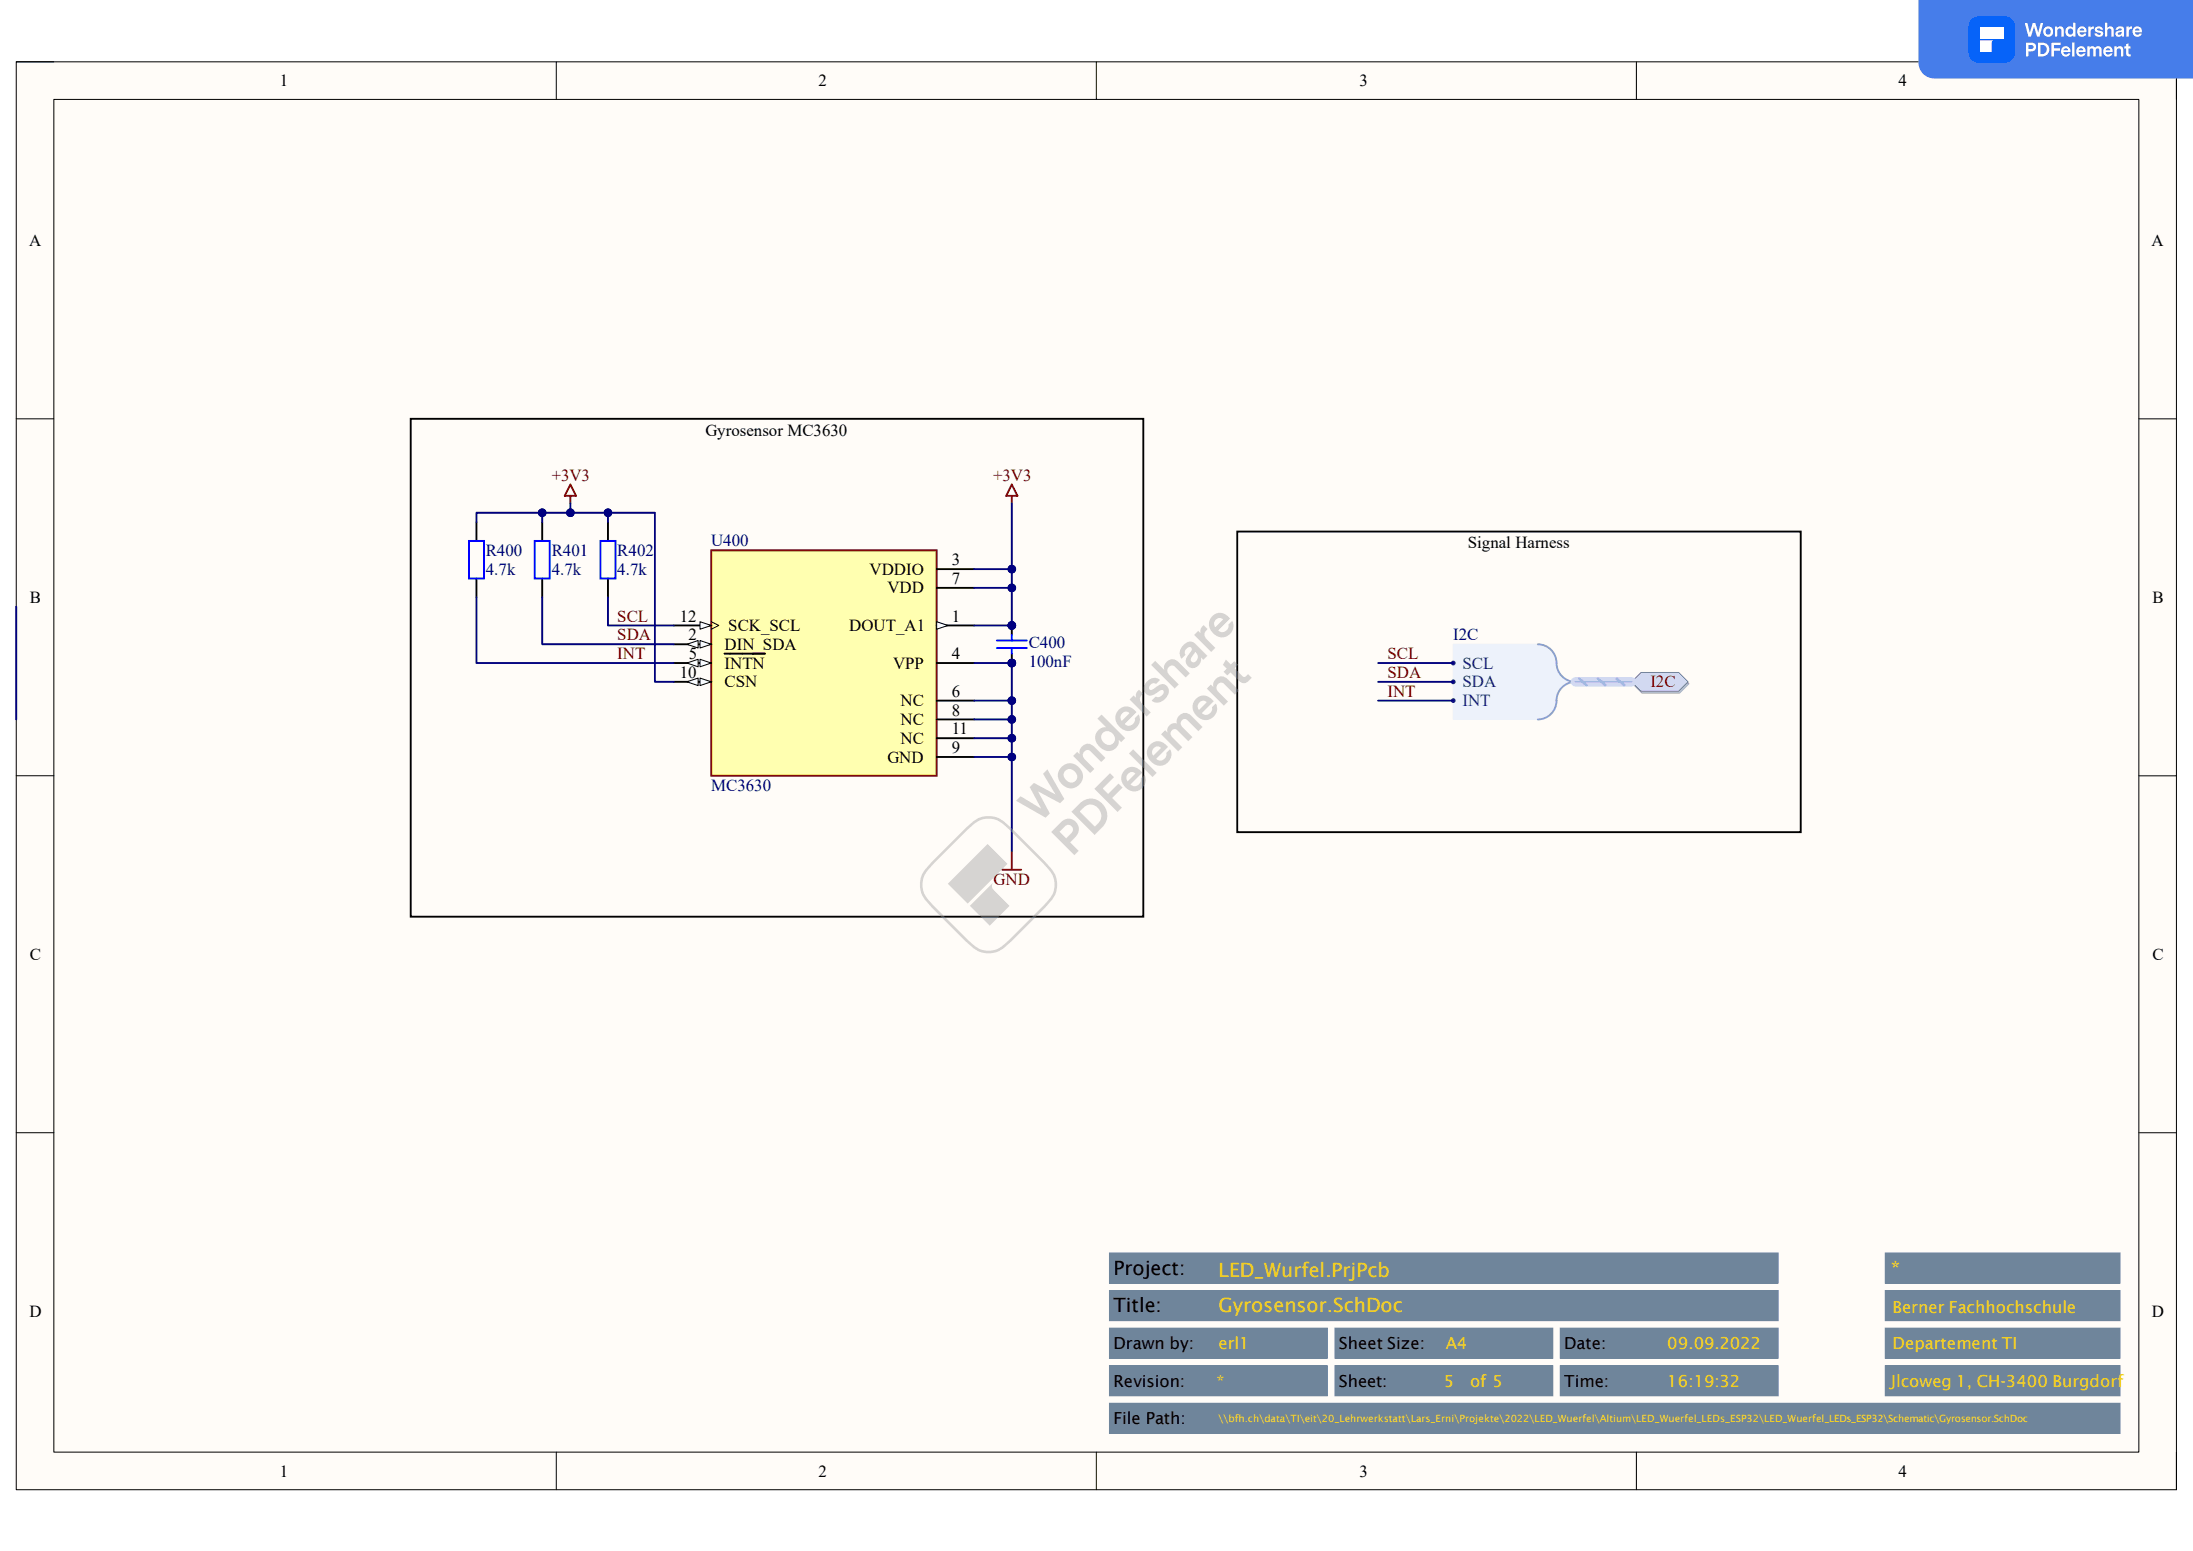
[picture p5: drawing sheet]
<svg xmlns="http://www.w3.org/2000/svg" width="297mm" height="210mm" viewBox="0 0 297 210" stroke-linecap="round" stroke-linejoin="round" font-family="sans-serif">
<path d="M2.2 8.4h292.6v193.3h-292.6z" fill-rule="evenodd" fill="#fffcf8"/>
<path d="M2.2 8.4h292.6v193.3h-292.6z" fill="none" stroke="#000" stroke-width=".14"/>
<path d="M7.3 13.5h282.4v183.1h-282.4z" fill-rule="evenodd" fill="#fffcf8"/>
<g fill="none" stroke="#000" stroke-width=".14">
<path d="M2.2 8.4h5.1M7.3 13.5h282.4v183.1h-282.4zM75.3 8.4v5.1M148.5 8.4v5.1M221.6 8.4v5.1M289.7 8.4h5.1v5.1M2.2 56.7h5.1M289.7 56.7h5.1M2.2 105h5.1M289.7 105.1h5.1M2.2 153.4h5.1M289.7 153.4h5.1"/>
<path d="M75.3 196.6v5.1M148.5 196.6v5.1M221.6 196.6v5.1M294.8 196.6v5.1"/>
</g>
<path d="M150.3 190h136.8v4.1h-136.8z" fill-rule="evenodd" fill="#6f859b"/>
<path d="M150.3 190h136.8v4.1h-136.8z" fill="none" stroke="#6f859b" stroke-width=".14"/>
<path d="M150.3 184.9h29.5v4.1h-29.5z" fill-rule="evenodd" fill="#6f859b"/>
<path d="M150.3 184.9h29.5v4.1h-29.5z" fill="none" stroke="#6f859b" stroke-width=".14"/>
<path d="M180.8 184.9h29.5v4.1h-29.5z" fill-rule="evenodd" fill="#6f859b"/>
<path d="M180.8 184.9h29.5v4.1h-29.5z" fill="none" stroke="#6f859b" stroke-width=".14"/>
<path d="M211.3 184.9h29.5v4.1h-29.5z" fill-rule="evenodd" fill="#6f859b"/>
<path d="M211.3 184.9h29.5v4.1h-29.5z" fill="none" stroke="#6f859b" stroke-width=".14"/>
<path d="M150.3 179.8h29.5v4.1h-29.5z" fill-rule="evenodd" fill="#6f859b"/>
<path d="M150.3 179.8h29.5v4.1h-29.5z" fill="none" stroke="#6f859b" stroke-width=".14"/>
<path d="M180.8 179.8h29.5v4.1h-29.5z" fill-rule="evenodd" fill="#6f859b"/>
<path d="M180.8 179.8h29.5v4.1h-29.5z" fill="none" stroke="#6f859b" stroke-width=".14"/>
<path d="M211.3 179.8h29.5v4.1h-29.5z" fill-rule="evenodd" fill="#6f859b"/>
<path d="M211.3 179.8h29.5v4.1h-29.5z" fill="none" stroke="#6f859b" stroke-width=".14"/>
<path d="M150.3 174.8h90.5v4h-90.5z" fill-rule="evenodd" fill="#6f859b"/>
<path d="M150.3 174.8h90.5v4h-90.5z" fill="none" stroke="#6f859b" stroke-width=".14"/>
<path d="M150.3 169.7h90.5v4h-90.5z" fill-rule="evenodd" fill="#6f859b"/>
<path d="M150.3 169.7h90.5v4h-90.5z" fill="none" stroke="#6f859b" stroke-width=".14"/>
<path d="M255.3 169.7h31.8v4h-31.8z" fill-rule="evenodd" fill="#6f859b"/>
<path d="M255.3 169.7h31.8v4h-31.8z" fill="none" stroke="#6f859b" stroke-width=".14"/>
<path d="M255.3 184.9h31.8v4.1h-31.8z" fill-rule="evenodd" fill="#6f859b"/>
<path d="M255.3 184.9h31.8v4.1h-31.8z" fill="none" stroke="#6f859b" stroke-width=".14"/>
<path d="M255.3 179.8h31.8v4.1h-31.8z" fill-rule="evenodd" fill="#6f859b"/>
<path d="M255.3 179.8h31.8v4.1h-31.8z" fill="none" stroke="#6f859b" stroke-width=".14"/>
<path d="M255.3 174.8h31.8v4h-31.8z" fill-rule="evenodd" fill="#6f859b"/>
<path d="M255.3 174.8h31.8v4h-31.8z" fill="none" stroke="#6f859b" stroke-width=".14"/>
<path d="M196.8 87.2h11.5a2.63 2.63 0 0 1 2.5 3.2l.6 1.1 1.3 .8-1.3 .9-.6 1a2.64 2.64 0 0 1-2.5 3.2h-11.5z" fill-rule="evenodd" fill="#edf2fb"/>
<path d="M196.8 87.2h11.5a2.63 2.63 0 0 1 2.5 3.2l.6 1.1 1.3 .8-1.3 .9-.6 1a2.64 2.64 0 0 1-2.5 3.2h-11.5z" fill="none" stroke="#edf2fb" stroke-width=".14"/>
<path d="M208.3 87.2a2.54 2.54 0 0 1 2.5 2.6 2.55 2.55 0 0 0 2.6 2.5 2.54 2.54 0 0 0-2.6 2.6 2.54 2.54 0 0 1-2.5 2.5" fill="none" stroke="#8f9ec9" stroke-width=".25"/>
<circle cx="196.8" cy="92.3" r=".25" fill="#003a70"/>
<circle cx="196.8" cy="92.3" r=".25" fill="none" stroke="#003a70" stroke-width=".14"/>
<circle cx="196.8" cy="89.8" r=".25" fill="#003a70"/>
<circle cx="196.8" cy="89.8" r=".25" fill="none" stroke="#003a70" stroke-width=".14"/>
<circle cx="196.8" cy="94.9" r=".25" fill="#003a70"/>
<circle cx="196.8" cy="94.9" r=".25" fill="none" stroke="#003a70" stroke-width=".14"/>
<path d="M221.1 92.6l1.3-1.3h5.1l1.2 1.3-1.2 1.3h-5.1z" fill-rule="evenodd" fill="#bac0ca"/>
<path d="M221.1 92.6l1.3-1.3h5.1l1.2 1.3-1.2 1.3h-5.1z" fill="none" stroke="#a6acb6" stroke-width=".14"/>
<path d="M221 92.3l1.3-1.2h5.1l1.2 1.2-1.2 1.3h-5.1z" fill-rule="evenodd" fill="#d5e4ff"/>
<path d="M221 92.3l1.3-1.2h5.1l1.2 1.2-1.2 1.3h-5.1z" fill="none" stroke="#71809b" stroke-width=".14"/>
<path d="M137 65.6l.8 1.5h-1.5zM137 67.1v1.1" fill="none" stroke="#800000" stroke-width=".25"/>
<path d="M64.5 70.7v2.5M64.5 78.3v2.6" fill="none" stroke="#000" stroke-width=".25"/>
<path d="M63.5 73.2h2v5.1h-2z" fill="none" stroke="#00f" stroke-width=".25"/>
<path d="M96.3 74.5h30.6v30.5h-30.6z" fill-rule="evenodd" fill="#ffffb0"/>
<path d="M96.3 74.5h30.6v30.5h-30.6z" fill="none" stroke="#800000" stroke-width=".25"/>
<path d="M91.2 84.7h5.1" fill="none" stroke="#000" stroke-width=".25"/>
<path d="M94.8 84.2l1.5 .5-1.5 .5z" fill="#f8fcff"/>
<path d="M94.8 84.2l1.5 .5-1.5 .5zM96.3 84.2l1.1 .5-1.1 .5" fill="none" stroke="#000" stroke-width=".14"/>
<path d="M91.2 87.2h5.1" fill="none" stroke="#000" stroke-width=".25"/>
<path d="M94.8 86.7l1.5 .5-1.5 .5z" fill="#f8fcff"/>
<path d="M94.8 86.7l1.5 .5-1.5 .5z" fill="none" stroke="#000" stroke-width=".14"/>
<path d="M93 87.2l1.6-.5v1z" fill="#f8fcff"/>
<path d="M93 87.2l1.6-.5v1z" fill="none" stroke="#000" stroke-width=".14"/>
<path d="M91.2 89.8h5.1" fill="none" stroke="#000" stroke-width=".25"/>
<path d="M94.8 89.3l1.5 .5-1.5 .5z" fill="#f8fcff"/>
<path d="M94.8 89.3l1.5 .5-1.5 .5z" fill="none" stroke="#000" stroke-width=".14"/>
<path d="M93 89.8l1.6-.5v1z" fill="#f8fcff"/>
<path d="M93 89.8l1.6-.5v1z" fill="none" stroke="#000" stroke-width=".14"/>
<path d="M91.2 92.3h5.1M98.1 88.5h5.5" fill="none" stroke="#000" stroke-width=".25"/>
<path d="M94.8 91.8l1.5 .5-1.5 .5z" fill="#f8fcff"/>
<path d="M94.8 91.8l1.5 .5-1.5 .5z" fill="none" stroke="#000" stroke-width=".14"/>
<path d="M93 92.3l1.6-.5v1z" fill="#f8fcff"/>
<path d="M93 92.3l1.6-.5v1z" fill="none" stroke="#000" stroke-width=".14"/>
<path d="M126.9 77.1h5M126.9 79.6h5M126.9 84.7h5" fill="none" stroke="#000" stroke-width=".25"/>
<path d="M126.9 84.2l1.5 .5-1.5 .5z" fill="#f8fcff"/>
<path d="M126.9 84.2l1.5 .5-1.5 .5z" fill="none" stroke="#000" stroke-width=".14"/>
<path d="M73.4 70.7v2.5M73.4 78.3v2.6M82.3 70.7v2.5M82.3 78.3v2.6M126.9 89.8h5M126.9 94.9h5M126.9 97.4h5M126.9 100h5M126.9 102.5h5" fill="none" stroke="#000" stroke-width=".25"/>
<path d="M72.4 73.2h2.1v5.1h-2.1zM81.3 73.2h2.1v5.1h-2.1z" fill="none" stroke="#00f" stroke-width=".25"/>
<circle cx="137" cy="89.8" r=".51" fill="#000080"/>
<circle cx="137" cy="89.8" r=".51" fill="none" stroke="#000080" stroke-width=".14"/>
<circle cx="137" cy="84.7" r=".51" fill="#000080"/>
<circle cx="137" cy="84.7" r=".51" fill="none" stroke="#000080" stroke-width=".14"/>
<path d="M137 88.5v1.3" fill="none" stroke="#000" stroke-width=".25"/>
<circle cx="137" cy="89.8" r=".51" fill="#000080"/>
<circle cx="137" cy="89.8" r=".51" fill="none" stroke="#000080" stroke-width=".14"/>
<path d="M137 84.7v1.3" fill="none" stroke="#000" stroke-width=".25"/>
<circle cx="137" cy="84.7" r=".51" fill="#000080"/>
<circle cx="137" cy="84.7" r=".51" fill="none" stroke="#000080" stroke-width=".14"/>
<path d="M135 86.7h4.1M135 87.7h4.1M137 86v.7M137 87.7v.8" fill="none" stroke="#00f" stroke-width=".25"/>
<path d="M77.3 65.6l.7 1.5h-1.5zM77.3 67.1v1.1M135.8 117.8h2.5M137 115.2v2.6" fill="none" stroke="#800000" stroke-width=".25"/>
<path d="M137 68.2v8.9M2.2 82.1v15.3M186.6 89.8h10.2M186.6 92.3h10.2M186.6 94.9h10.2" fill="none" stroke="#000080" stroke-width=".25"/>
<circle cx="137" cy="77.1" r=".51" fill="#000080"/>
<circle cx="137" cy="77.1" r=".51" fill="none" stroke="#000080" stroke-width=".14"/>
<path d="M131.9 97.4h5.1" fill="none" stroke="#000080" stroke-width=".25"/>
<circle cx="137" cy="97.4" r=".51" fill="#000080"/>
<circle cx="137" cy="97.4" r=".51" fill="none" stroke="#000080" stroke-width=".14"/>
<path d="M73.4 69.4v1.3M64.5 80.9v8.9h26.7M73.4 80.9v6.3h17.8M82.3 80.9v3.8h8.9" fill="none" stroke="#000080" stroke-width=".25"/>
<circle cx="73.4" cy="69.4" r=".51" fill="#000080"/>
<circle cx="73.4" cy="69.4" r=".51" fill="none" stroke="#000080" stroke-width=".14"/>
<path d="M82.3 69.4v1.3" fill="none" stroke="#000080" stroke-width=".25"/>
<circle cx="82.3" cy="69.4" r=".51" fill="#000080"/>
<circle cx="82.3" cy="69.4" r=".51" fill="none" stroke="#000080" stroke-width=".14"/>
<path d="M64.5 70.7v-1.3h24.2v22.9h2.5" fill="none" stroke="#000080" stroke-width=".25"/>
<circle cx="82.3" cy="69.4" r=".51" fill="#000080"/>
<circle cx="82.3" cy="69.4" r=".51" fill="none" stroke="#000080" stroke-width=".14"/>
<circle cx="77.3" cy="69.4" r=".51" fill="#000080"/>
<circle cx="77.3" cy="69.4" r=".51" fill="none" stroke="#000080" stroke-width=".14"/>
<circle cx="73.4" cy="69.4" r=".51" fill="#000080"/>
<circle cx="73.4" cy="69.4" r=".51" fill="none" stroke="#000080" stroke-width=".14"/>
<path d="M77.3 68.2v1.2" fill="none" stroke="#000080" stroke-width=".25"/>
<circle cx="77.3" cy="69.4" r=".51" fill="#000080"/>
<circle cx="77.3" cy="69.4" r=".51" fill="none" stroke="#000080" stroke-width=".14"/>
<path d="M131.9 79.6h5.1" fill="none" stroke="#000080" stroke-width=".25"/>
<circle cx="137" cy="79.6" r=".51" fill="#000080"/>
<circle cx="137" cy="79.6" r=".51" fill="none" stroke="#000080" stroke-width=".14"/>
<path d="M131.9 84.7h5.1" fill="none" stroke="#000080" stroke-width=".25"/>
<circle cx="137" cy="84.7" r=".51" fill="#000080"/>
<circle cx="137" cy="84.7" r=".51" fill="none" stroke="#000080" stroke-width=".14"/>
<path d="M131.9 77.1h5.1v7.6" fill="none" stroke="#000080" stroke-width=".25"/>
<circle cx="137" cy="77.1" r=".51" fill="#000080"/>
<circle cx="137" cy="77.1" r=".51" fill="none" stroke="#000080" stroke-width=".14"/>
<circle cx="137" cy="79.6" r=".51" fill="#000080"/>
<circle cx="137" cy="79.6" r=".51" fill="none" stroke="#000080" stroke-width=".14"/>
<circle cx="137" cy="84.7" r=".51" fill="#000080"/>
<circle cx="137" cy="84.7" r=".51" fill="none" stroke="#000080" stroke-width=".14"/>
<path d="M213.4 92.3h7.6" fill="none" stroke="#cbdaff" stroke-width="1.3"/>
<path d="M213.9 91.9l1 .9M216.4 91.9l1 .9M219 91.9l1 .9" fill="none" stroke="#adbce7" stroke-width=".38"/>
<path d="M213.4 92.3h7.6" fill="none" stroke="#adbce7" stroke-width=".25"/>
<path d="M131.9 102.5h5.1" fill="none" stroke="#000080" stroke-width=".25"/>
<circle cx="137" cy="102.5" r=".51" fill="#000080"/>
<circle cx="137" cy="102.5" r=".51" fill="none" stroke="#000080" stroke-width=".14"/>
<path d="M131.9 100h5.1" fill="none" stroke="#000080" stroke-width=".25"/>
<circle cx="137" cy="100" r=".51" fill="#000080"/>
<circle cx="137" cy="100" r=".51" fill="none" stroke="#000080" stroke-width=".14"/>
<path d="M131.9 94.9h5.1" fill="none" stroke="#000080" stroke-width=".25"/>
<circle cx="137" cy="94.9" r=".51" fill="#000080"/>
<circle cx="137" cy="94.9" r=".51" fill="none" stroke="#000080" stroke-width=".14"/>
<path d="M131.9 89.8h5.1" fill="none" stroke="#000080" stroke-width=".25"/>
<circle cx="137" cy="89.8" r=".51" fill="#000080"/>
<circle cx="137" cy="89.8" r=".51" fill="none" stroke="#000080" stroke-width=".14"/>
<path d="M137 89.8v25.4" fill="none" stroke="#000080" stroke-width=".25"/>
<circle cx="137" cy="102.5" r=".51" fill="#000080"/>
<circle cx="137" cy="102.5" r=".51" fill="none" stroke="#000080" stroke-width=".14"/>
<circle cx="137" cy="100" r=".51" fill="#000080"/>
<circle cx="137" cy="100" r=".51" fill="none" stroke="#000080" stroke-width=".14"/>
<circle cx="137" cy="97.4" r=".51" fill="#000080"/>
<circle cx="137" cy="97.4" r=".51" fill="none" stroke="#000080" stroke-width=".14"/>
<circle cx="137" cy="94.9" r=".51" fill="#000080"/>
<circle cx="137" cy="94.9" r=".51" fill="none" stroke="#000080" stroke-width=".14"/>
<circle cx="137" cy="89.8" r=".51" fill="#000080"/>
<circle cx="137" cy="89.8" r=".51" fill="none" stroke="#000080" stroke-width=".14"/>
<path d="M55.6 56.7h99.2v67.4h-99.2zM167.6 72h76.3v40.7h-76.3z" fill="none" stroke="#000" stroke-width=".25"/>
<g fill="#999">
<path d="M134.4 119.6a.73 .73 0 0 0 .2 .9l2.1 2.2-2.7 2.6-2.6-2.6z"/>
<path d="M128.4 119.7l5.4-5.4 2.6 2.7-5.3 5.4z"/>
<path d="M141.9 104.2l-.6 .6 1.7 2.8-3-1.6-.5 .6 1.5 2.9-2.8-1.7-.6 .6 4 2.3 .6-.6-1.6-2.9 3 1.6 .5-.6zM143.3 105a1.7 1.7 0 0 0 3.4 0 1.7 1.7 0 0 0-3.4 0zM144.3 104.4a.98 .98 0 0 1 1.2 .1 .98 .98 0 0 1 .2 1.2 .98 .98 0 0 1-1.3-.1 .98 .98 0 0 1-.1-1.2zM146.6 101.1a1.04 1.04 0 0 0-.4 1l-.3-.3-.6 .6 2.4 2.3 .5-.6-1.2-1.2a.68 .68 0 0 1-.3-1 .68 .68 0 0 1 1-.2l1.4 1.5 .6-.6-1.5-1.5a1.07 1.07 0 0 0-1.6 0zM149.2 96.8l-.6 .5 1.2 1.2a1.44 1.44 0 0 0-1.4 1 1.44 1.44 0 0 0 .5 1.6 1.41 1.41 0 0 0 1.7 .5 1.41 1.41 0 0 0 .9-1.5l.3 .4 .6-.6zM149.4 99.2a1 1 0 0 1 1.3 .1 1 1 0 0 1 .1 1.3 1 1 0 0 1-1.3-.1 1 1 0 0 1-.1-1.3zM151.5 96.1a1.72 1.72 0 0 0 0 2.2 1.72 1.72 0 0 0 2.1 .5 1.49 1.49 0 0 0 .6-2.1l-.5 .6a.83 .83 0 0 1-.4 .8 .83 .83 0 0 1-1-.1l1.6-1.6a1.54 1.54 0 0 0-2.4-.3zM152 96.6a.63 .63 0 0 1 1 0l-1.1 1a.74 .74 0 0 1 .1-1zM154.3 93.4a1 1 0 0 0-.4 1.1l-.4-.3-.5 .5 2.3 2.3 .6-.5-1.2-1.2a.84 .84 0 0 1 .1-1.4zM155.4 92.3a1.04 1.04 0 0 0-.5 1.1 1.04 1.04 0 0 0 1 .8l.3-.1 1-.6 .2-.1 .1 .1a.66 .66 0 0 1-.5 .9l-.5-.1-.5 .6a1.43 1.43 0 0 0 2.1-.6 .96 .96 0 0 0 0-1.4 .96 .96 0 0 0-1.4 0 1.05 1.05 0 0 1-1 .5 .6 .6 0 0 1 .2-.7 .6 .6 0 0 1 .7-.1l.5-.5a1.19 1.19 0 0 0-1.7 .2zM156.5 89.5l-.6 .5 3.2 3.2 .6-.5-1.3-1.3a.68 .68 0 0 1-.2-.9 .68 .68 0 0 1 .9-.2l1.5 1.4 .5-.5-1.4-1.5a1.14 1.14 0 0 0-1.4-.3 1.14 1.14 0 0 0-.6 1.3zM160.3 87.3a1.39 1.39 0 0 0-.3 1.9l.6-.5a.67 .67 0 0 1 0-.8 .67 .67 0 0 1 .7-.2l.1 .2-.1 .3a1.9 1.9 0 0 0-.7 1.6 1.09 1.09 0 0 0 1.4 .5 1.09 1.09 0 0 0 .6-1.3l.4 .3 .5-.5-1.6-1.6a1.03 1.03 0 0 0-1.6 .1zM161.9 88.3a.78 .78 0 0 1 .3 .8 .78 .78 0 0 1-.6 .6l-.2-.1a.76 .76 0 0 1 .2-1zM162.9 84.8a.88 .88 0 0 0-.3 1l-.3-.4-.6 .6 2.3 2.3 .6-.6-1.1-1.1a.84 .84 0 0 1 .1-1.4l-.6-.6zM164.2 83.4a1.72 1.72 0 0 0-.1 2.2 1.72 1.72 0 0 0 2.2 .5 1.49 1.49 0 0 0 .6-2l-.5 .5a.83 .83 0 0 1-.4 .9 .83 .83 0 0 1-1-.1l1.6-1.7a1.54 1.54 0 0 0-2.4-.3zM164.7 83.9a.63 .63 0 0 1 .9 0l-1 1a.74 .74 0 0 1 .1-1z"/>
<path d="M143.7 111.3l-1.3 1.4 3.1 3.1 .6-.6-1.2-1.1 .7-.7a1.41 1.41 0 0 0 .1-2.1 1.41 1.41 0 0 0-2 0zM143.5 112.6l.7-.7a.63 .63 0 0 1 .9 0 .63 .63 0 0 1 0 .9l-.7 .7zM145.1 109.9l3.1 3.2 1-1a2.24 2.24 0 0 0 .4-2.9 2.24 2.24 0 0 0-2.9-.8zM146.2 109.9a1.74 1.74 0 0 1 1.8-.9 1.54 1.54 0 0 1 .7 2.5l-.4 .4zM148.2 106.8l3.2 3.1 .5-.5-1.3-1.4 1.4-1.4-.5-.5-1.4 1.4-.8-.7 1.6-1.6-.6-.5zM152.3 104.3a1.72 1.72 0 0 0 0 2.2 1.72 1.72 0 0 0 2.1 .4 1.49 1.49 0 0 0 .6-2l-.5 .5a.83 .83 0 0 1-.4 .9 .83 .83 0 0 1-1-.1l1.6-1.6a1.54 1.54 0 0 0-2.4-.3zM152.8 104.8a.63 .63 0 0 1 1-.1l-1.1 1.1a.74 .74 0 0 1 .1-1zM153.5 101.5l-.6 .5 3.2 3.2 .6-.5zM155.8 100.8a1.72 1.72 0 0 0-.1 2.2 1.72 1.72 0 0 0 2.2 .5 1.49 1.49 0 0 0 .6-2.1l-.5 .6a.83 .83 0 0 1-.4 .9 .83 .83 0 0 1-1-.2l1.6-1.6a1.54 1.54 0 0 0-2.4-.3zM156.3 101.3a.63 .63 0 0 1 .9 0l-1 1a.74 .74 0 0 1 .1-1zM159.7 96.9a1 1 0 0 0-.3 1.1 1 1 0 0 0-1.3 1.2l-.3-.3-.5 .5 2.3 2.3 .5-.5-1.3-1.3a.62 .62 0 0 1-.2-.8 .62 .62 0 0 1 .6-.4l1.7 1.7 .6-.6-1.3-1.3a.65 .65 0 0 1-.3-.6 .65 .65 0 0 1 .4-.5h.3l.3 .2 1.4 1.4 .6-.6-1.6-1.5a1.05 1.05 0 0 0-1.6 0zM162 94.6a1.72 1.72 0 0 0-.1 2.2 1.72 1.72 0 0 0 2.2 .5 1.49 1.49 0 0 0 .6-2l-.6 .5a.83 .83 0 0 1-.4 .9 .83 .83 0 0 1-.9-.1l1.6-1.7a1.54 1.54 0 0 0-2.4-.3zM162.5 95.1a.63 .63 0 0 1 .9 0l-1 1a.74 .74 0 0 1 .1-1zM164.7 91.9a1.04 1.04 0 0 0-.4 1.1l-.3-.3-.6 .5 2.4 2.4 .5-.6-1.2-1.3a.68 .68 0 0 1-.3-.9 .68 .68 0 0 1 1-.2l1.5 1.5 .5-.6-1.5-1.5a1.07 1.07 0 0 0-1.6-.1zM166 89.3l-.4 .7 .5 .5-.4 .5 .5 .5 .4-.5 1.1 1.1a.88 .88 0 0 0 1.5 0l.3-.3-.5-.5-.4 .4-.2-.1-1.2-1.1 .5-.5-.5-.5-.5 .5z"/>
</g>
<path d="M130.1 113.3l-2.7 2.7a10 10 0 0 0-2.3 2.8 3.3 3.3 0 0 0 1.2 3.7l3.8 3.8a10 10 0 0 0 2.8 2.3 3.3 3.3 0 0 0 3.7-1.2l3.8-3.8a10 10 0 0 0 2.3-2.8 3.3 3.3 0 0 0-1.3-3.7l-3.7-3.8a10 10 0 0 0-2.8-2.3 3.3 3.3 0 0 0-3.7 1.2zM127.1 115.8l-1.1 1.2a3.6 3.6 0 0 0 0 5.6l5 5.1a3.6 3.6 0 0 0 5.7 0l5.1-5.1a3.6 3.6 0 0 0 0-5.6l-5.1-5.1a3.6 3.6 0 0 0-5.7 0z" fill-rule="evenodd" fill="#999"/>
<path d="M259.8 0h37.2v10.6h-35a2.14 2.14 0 0 1-2.2-2.1z" fill="#467dea"/>
<path d="M266.9 2.7a1.56 1.56 0 0 1 1.5-.5h2.8a1.53 1.53 0 0 1 1.7 1.8v2.8a1.53 1.53 0 0 1-1.7 1.7h-2.8a1.53 1.53 0 0 1-1.8-1.7v-2.8a1.74 1.74 0 0 1 .3-1.3z" fill="#0061ff"/>
<g fill="#fff">
<path d="M268.2 5.5h1.8l-.3 .3v1.3h-1.5z"/>
<path d="M268.2 3.7h3.1v1.6h-3.1z"/>
<path d="M274.2 3.1l.5 1.9h.4l.4-1.4 .4 1.4h.3l.5-1.9h-.3l-.3 1.3-.4-1.3h-.4l-.4 1.3-.3-1.3zM276.7 4.3a.71 .71 0 0 0 1.4 0 .71 .71 0 0 0-1.4 0zM277 4.3a.4 .4 0 0 1 .8 0 .4 .4 0 0 1-.8 0zM278.3 3.6v1.4h.3l.1-1a.29 .29 0 0 1 .5 0v1h.3v-1.2a.5 .5 0 0 0-.9 0v-.2zM279.9 3.7a.72 .72 0 0 0-.1 .9 .72 .72 0 0 0 .7 .4l.3-.2v.2h.3v-1.9h-.3v.7a.57 .57 0 0 0-.9-.1zM280 4.3a.4 .4 0 0 1 .8 0 .4 .4 0 0 1-.8 0zM281.5 3.7a.69 .69 0 0 0 0 1.1 .69 .69 0 0 0 1.1-.3h-.3a.35 .35 0 0 1-.4 .2 .35 .35 0 0 1-.3-.3h1a.64 .64 0 0 0-.3-.7 .64 .64 0 0 0-.8 0zM281.7 4a.31 .31 0 0 1 .3-.1 .31 .31 0 0 1 .3 .2h-.7zM282.8 3.6v1.4h.4v-.9l.1-.2h.3v-.3h-.2l-.3 .2v-.2zM283.8 3.8l-.1 .2a.74 .74 0 0 0 .8 .5v.2h-.2h-.2l-.1-.2h-.3a.62 .62 0 0 0 .6 .5 .62 .62 0 0 0 .6-.5 .7 .7 0 0 0-.8-.4v-.2l.2-.1 .1 .1 .1 .1h.3a.59 .59 0 0 0-.4-.4 .59 .59 0 0 0-.6 .2zM285.1 3.1v1.9h.3v-1a.29 .29 0 0 1 .5 0l.1 1h.3l-.1-1.2a.49 .49 0 0 0-.8 0v-.7zM286.6 3.8l-.1 .2h.3l.1-.1 .2-.1 .3 .2-.2 .1a.54 .54 0 0 0-.6 .7 .51 .51 0 0 0 .8 0v.2h.3l-.1-1.2a.7 .7 0 0 0-1 0zM286.9 4.4l.5-.1a.34 .34 0 0 1-.2 .3 .34 .34 0 0 1-.3 .1l-.1-.1zM288 3.6v1.4h.3l.1-.9 .1-.2h.3v-.3h-.3l-.2 .2v-.2zM289 3.7a.69 .69 0 0 0 0 1.1 .69 .69 0 0 0 1.1-.3h-.3a.35 .35 0 0 1-.4 .2 .35 .35 0 0 1-.3-.3h1a.64 .64 0 0 0-.3-.7 .64 .64 0 0 0-.8 0zM289.2 4a.31 .31 0 0 1 .3-.1 .31 .31 0 0 1 .3 .2h-.7z"/>
<path d="M274.4 5.8v1.8h.3v-.6a.76 .76 0 0 0 1.1-.6 .56 .56 0 0 0-.6-.6zM274.7 6.1h.6a.28 .28 0 0 1 0 .5h-.6zM276 5.8v1.8a1.19 1.19 0 0 0 1.5-.6 .9 .9 0 0 0-.9-1.2zM276.3 6.1a.65 .65 0 0 1 .9 .6 .65 .65 0 0 1-.9 .6zM277.8 5.8v1.8h.4v-.7h.8v-.4h-.8v-.4h.9v-.3zM279.3 6.4a.69 .69 0 0 0 .1 1.1 .69 .69 0 0 0 1-.3h-.3a.35 .35 0 0 1-.4 .2 .35 .35 0 0 1-.2-.3h.9a.64 .64 0 0 0-.3-.8 .64 .64 0 0 0-.8 .1zM279.5 6.7a.31 .31 0 0 1 .4-.2 .31 .31 0 0 1 .2 .3h-.6zM280.6 5.8v1.8h.4v-1.8zM281.4 6.4a.69 .69 0 0 0 0 1.1 .69 .69 0 0 0 1.1-.3h-.4a.35 .35 0 0 1-.3 .2 .35 .35 0 0 1-.3-.3h1a.64 .64 0 0 0-.3-.8 .64 .64 0 0 0-.8 .1zM281.6 6.7a.31 .31 0 0 1 .3-.2 .31 .31 0 0 1 .2 .3h-.6zM282.7 6.3v1.3h.3l.1-.9 .2-.2 .1 .1 .1 .2v.8h.3l.1-.9 .2-.2 .2 .1v.2v.8h.3v-.9a.48 .48 0 0 0-.3-.4 .48 .48 0 0 0-.5 .2 .42 .42 0 0 0-.8 0v-.2zM285.1 6.4a.69 .69 0 0 0 0 1.1 .69 .69 0 0 0 1-.3h-.3a.35 .35 0 0 1-.4 .2 .35 .35 0 0 1-.2-.3h.9a.64 .64 0 0 0-.3-.8 .64 .64 0 0 0-.7 .1zM285.2 6.7a.31 .31 0 0 1 .4-.2 .31 .31 0 0 1 .2 .3h-.6zM286.4 6.3v1.3h.3v-.9a.29 .29 0 0 1 .5 0v.9h.4l-.1-1.1a.5 .5 0 0 0-.8 0v-.2zM287.9 6v.3h-.2v.3h.2l.1 .9 .1 .1h.5v-.3h-.3v-.1v-.6h.3v-.3h-.3v-.4z"/>
</g>
<g font-size="2.7">
<text x="150.8" y="172.6">Project:</text>
<text x="150.8" y="177.7">Title:</text>
</g>
<g font-size="2.7" fill="#ffd513">
<text x="165" y="172.9">LED_Wurfel.PrjPcb</text>
<text x="256.1" y="172.6">*</text>
<text x="165" y="177.7">Gyrosensor.SchDoc</text>
</g>
<g font-size="2.3">
<text x="37.9" y="11.7">1</text>
<text x="110.9" y="11.7">2</text>
<text x="184.1" y="11.7">3</text>
<text x="257.1" y="11.7">4</text>
<text x="3.9" y="33.3">A</text>
<text x="291.4" y="33.3">A</text>
<text x="95.5" y="59">Gyrosensor MC3630</text>
<text x="117.8" y="77.8">VDDIO</text>
<text x="128.9" y="76.5">3</text>
<text x="198.8" y="74.3">Signal Harness</text>
<text x="4" y="81.6">B</text>
<text x="120.2" y="80.3">VDD</text>
<text x="128.9" y="79.1">7</text>
<text x="291.5" y="81.6">B</text>
<text x="92.1" y="84.2">12</text>
<text x="93.3" y="86.7">2</text>
<text x="93.3" y="89.3">5</text>
<text x="98.1" y="88">DIN_SDA</text>
<text x="98.6" y="85.4">SCK_SCL</text>
<text x="115" y="85.4">DOUT_A1</text>
<text x="128.9" y="84.2">1</text>
<text x="128.9" y="89.3">4</text>
<text x="92.1" y="91.8">10</text>
<text x="98.1" y="90.6">INTN</text>
<text x="98.1" y="93.1">CSN</text>
<text x="120.9" y="90.6">VPP</text>
<text x="122" y="95.6">NC</text>
<text x="128.9" y="94.4">6</text>
<text x="122" y="98.2">NC</text>
<text x="122" y="100.7">NC</text>
<text x="128.9" y="96.9">8</text>
<text x="128.9" y="99.4">11</text>
<text x="128.9" y="102">9</text>
<text x="120.2" y="103.3">GND</text>
<text x="4" y="130">C</text>
<text x="291.5" y="130">C</text>
<text x="4" y="178.3">D</text>
<text x="291.4" y="178.3">D</text>
<text x="37.9" y="199.9">1</text>
<text x="110.9" y="199.9">2</text>
<text x="184.1" y="199.9">3</text>
<text x="257.1" y="199.9">4</text>
</g>
<g font-size="2.3" fill="#800000">
<text x="74.7" y="65.1">+3V3</text>
<text x="134.5" y="65.1">+3V3</text>
<text x="83.6" y="86.7">SDA</text>
<text x="83.6" y="84.2">SCL</text>
<text x="83.6" y="89.3">INT</text>
<text x="187.9" y="89.3">SCL</text>
<text x="187.9" y="91.8">SDA</text>
<text x="187.9" y="94.4">INT</text>
<text x="223.5" y="93.1">I2C</text>
<text x="134.6" y="119.8">GND</text>
</g>
<g font-size="2.3" fill="#000080">
<text x="65.8" y="75.3">R400</text>
<text x="65.8" y="77.8">4.7k</text>
<text x="74.7" y="75.3">R401</text>
<text x="74.7" y="77.8">4.7k</text>
<text x="83.6" y="75.3">R402</text>
<text x="83.6" y="77.8">4.7k</text>
<text x="96.3" y="74">U400</text>
<text x="139.3" y="87.7">C400</text>
<text x="196.8" y="86.7">I2C</text>
<text x="139.3" y="90.3">100nF</text>
<text x="96.3" y="107.1">MC3630</text>
</g>
<g font-size="2.3" fill="#003a70">
<text x="198.1" y="93.1">SDA</text>
<text x="198.1" y="90.6">SCL</text>
<text x="198.1" y="95.6">INT</text>
</g>
<g font-size="2.2" fill="#ffd513">
<text x="256.3" y="177.8">Berner Fachhochschule</text>
<text x="165" y="182.7">erl1</text>
<text x="195.8" y="182.7">A4</text>
<text x="225.8" y="182.7">09.09.2022</text>
<text x="256.3" y="182.7">Departement TI</text>
<text x="164.8" y="187.7">*</text>
<text x="195.5" y="187.7">5</text>
<text x="199.1" y="187.7">of 5</text>
<text x="225.8" y="187.7">16:19:32</text>
<text x="256.1" y="187.7">Jlcoweg 1, CH-3400 Burgdorf</text>
</g>
<g font-size="2.2">
<text x="150.8" y="182.7">Drawn by:</text>
<text x="181.3" y="182.7">Sheet Size:</text>
<text x="211.8" y="182.7">Date:</text>
<text x="150.8" y="187.7">Revision:</text>
<text x="181.3" y="187.7">Sheet:</text>
<text x="211.8" y="187.7">Time:</text>
<text x="150.8" y="192.8">File Path:</text>
</g>
<text font-size="1.4" fill="#ffd513" x="165" y="192.5">\\bfh.ch\data\TI\eit\20_Lehrwerkstatt\Lars_Erni\Projekte\2022\LED_Wuerfel\Altium\LED_Wuerfel_LEDs_ESP32\LED_Wuerfel_LEDs_ESP32\Schematic\Gyrosensor.SchDoc</text>
</svg>
